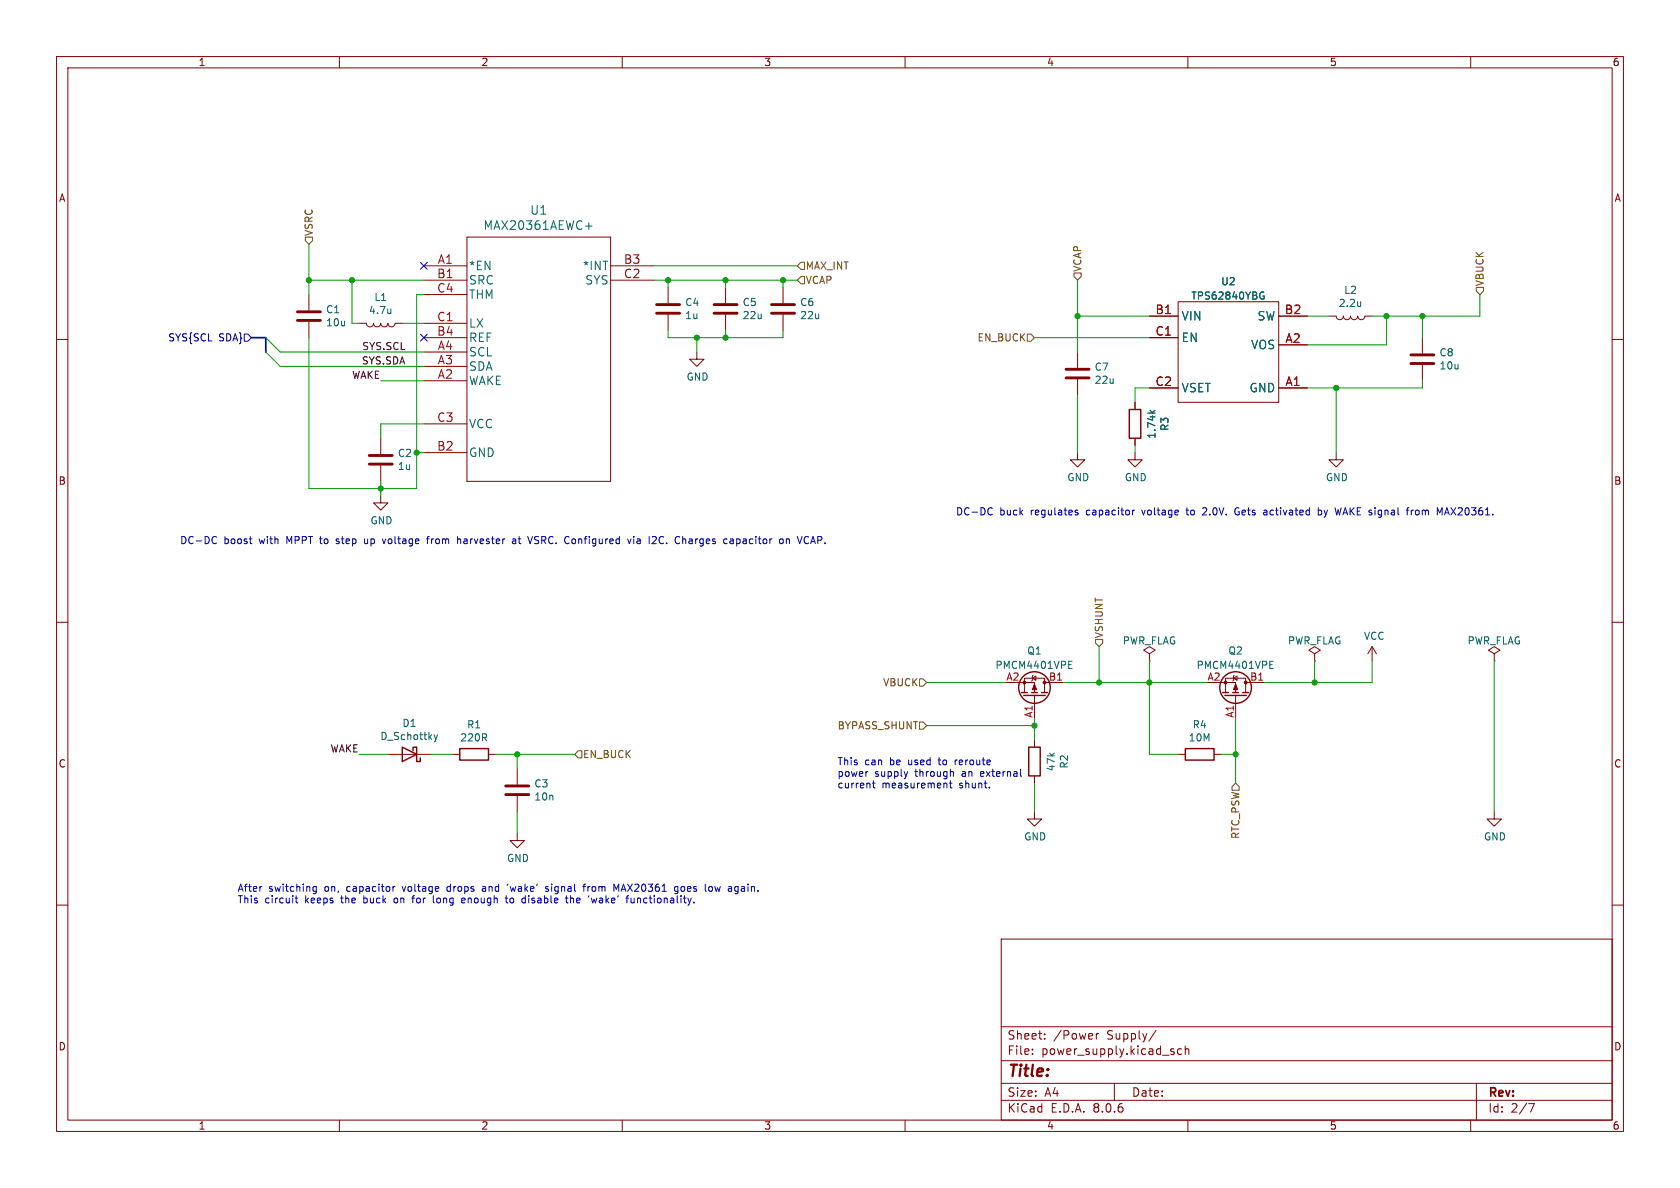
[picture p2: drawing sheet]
<svg xmlns="http://www.w3.org/2000/svg" width="297mm" height="210mm" viewBox="0 0 297 210" stroke-linecap="round" stroke-linejoin="round" font-family="sans-serif">
<g fill="none" stroke="#840000" stroke-width=".18">
<path d="M10 10h277v190h-277zM12 12h273v186h-273zM60 10v2M110 10v2M160 10v2M210 10v2M260 10v2M10 60h2M54.6 52.1v2.8M54.6 56.9v2.8M63.5 57.2h1.3a.64 .64 0 0 0 .6 .6 .64 .64 0 0 0 .6-.6 .64 .64 0 0 0 .7 .6 .64 .64 0 0 0 .6-.6 .64 .64 0 0 0 .6 .6 .64 .64 0 0 0 .7-.6 .64 .64 0 0 0 .6 .6 .64 .64 0 0 0 .6-.6h1.3M74.9 57.2h7.6"/>
<path d="M74.9 47h7.6M74.9 49.5h7.6M74.9 59.7h7.6M74.9 52.1h7.6M82.5 41.9h25.4v43.2h-25.4zM107.9 47h7.7M107.9 49.5h7.7M118.1 50.8v2.8M118.1 55.6v2.8M128.3 50.8v2.8M128.3 55.6v2.8M138.4 50.8v2.8"/>
<path d="M138.4 55.6v2.8M203.2 59.7h5.1M203.2 55.9h5.1M208.3 53.3h17.8v17.8h-17.8zM226.1 55.9h5M234.9 55.9h1.3a.64 .64 0 0 0 .7 .6 .64 .64 0 0 0 .6-.6 .64 .64 0 0 0 .6 .6 .64 .64 0 0 0 .7-.6 .64 .64 0 0 0 .6 .6 .64 .64 0 0 0 .6-.6 .64 .64 0 0 0 .7 .6 .64 .64 0 0 0 .6-.6h1.3M251.5 59.7v2.8M285 60h2M67.3 77.5v2.8M74.9 67.3h7.6M74.9 64.8h7.6M74.9 62.2h7.6"/>
<path d="M74.9 74.9h7.6M123.2 62.2v1.3h1.3l-1.3 1.3-1.3-1.3h1.3M190.5 62.2v2.8M190.5 67.1v2.8M200.7 71.1v1.3M200.7 77.5v1.2M203.2 68.6h5.1M226.1 68.6h5M226.1 61h5M251.5 64.5v2.8M67.3 87.6v1.3h1.3l-1.3 1.3-1.3-1.3h1.3M67.3 82.3v2.8"/>
<path d="M74.9 80h7.6M190.5 80v1.3h1.3l-1.3 1.3-1.3-1.3h1.3M200.7 80v1.3h1.2l-1.2 1.3-1.3-1.3h1.3M236.2 80v1.3h1.3l-1.3 1.3-1.3-1.3h1.3M10 110h2M182.5 119.9l.6-.4v.8zM182.6 119.4l-.1 .1v.8l-.1 .1M203.2 115.6l1-.7-1-.6-1 .6 1 .7v1.2M203.2 116.8h.1M218.1 119.9l.6-.4v.8zM218.2 119.4l-.1 .1v.8l-.2 .1M232.4 115.6l1-.7-1-.6-1 .6 1 .7v1.2"/>
<path d="M232.4 116.8h.1M242.6 114.3l-.8 1.3M242.6 114.3v2.5M242.6 114.3l.7 1.3M264.2 115.6l1-.7-1-.6-1.1 .6 1.1 .7v1.2M264.2 116.8h.1M285 110h2M68.6 133.4h7.6M80 133.4h1.3M86.4 133.4h1.2M91.4 135.9v2.8M180.3 120.7h2.6v1.7"/>
<path d="M181.1 122.4v-2.5h3.6v2.5M182.9 122.9v4.1M182.9 130.8v1.3M182.9 137.2v1.2M184.7 120.7h3.3M208.3 133.4h1.2M214.6 133.4h1.3M215.9 120.7h2.5v1.7M216.7 122.4v-2.5h3.5v2.5M218.4 122.9v4.1M220.2 120.7h3.3M10 160h2"/>
<path d="M91.4 147.3v1.3h1.3l-1.3 1.3-1.2-1.3h1.2M91.4 140.7v2.8M182.9 143.5v1.3h1.2l-1.2 1.3-1.3-1.3h1.3M264.2 143.5v1.3h1.2l-1.2 1.3-1.3-1.3h1.3M285 160h2M177 166h108v32h-108zM60 198v2M110 198v2M160 198v2M177 194.5h108M177 191.5h108M177 187.5h108"/>
<path d="M177 181.5h108M182.5 186.3v.1M182.5 185.5v.1M184.7 183.6v.1M184.7 182.8v.1M193.8 182.7v1M194.2 182.7l-.2 .1-.2 .2M197 191.5v3M204.4 182.1l-1.3 2M207.4 185.9l.2 .2-.2 .3M207.4 185.4l.1 .1M208.9 185.5l-.4-.1-.3 .3v.4l.1 .2h.6"/>
<path d="M209.5 185.5l.2-.1 .4 .1 .1 .9M209.5 184.9v1.5M210 198v2M260 198v2M261 191.5v6.5M270.2 195.1h1l-.6 1.5"/>
</g>
<g fill="none" stroke="#840000" stroke-width=".25">
<path d="M199.6 72.4h2.1v5.1h-2.1zM71.1 132.1l2.6 1.3-2.6 1.2zM73 132.7v-.6h.7v2.5h.6v-.6M81.3 132.3h5.1v2.1h-5.1zM180.6 122.4h1M181 122.9h3.8M181.9 132.1h2v5.1h-2zM182.4 122.4h1M184.1 122.4h1.1M209.5 132.3h5.1v2.1h-5.1zM216.2 122.4h1M216.5 122.9h3.8"/>
<path d="M217.9 122.4h1M219.7 122.4h1"/>
<circle cx="182.9" cy="121.5" r="2.79"/>
<circle cx="218.4" cy="121.5" r="2.79"/>
</g>
<g fill="none" stroke="#006464" stroke-width=".18">
<path d="M103.5 40h1.2M69.1 54.6v.8M69.1 55.3l-.1 .1M222.9 51.7h.5M223.2 52.3h.3v.5l-.3 .1-.3-.1M240.5 53.3v.9M240.5 54.1h.1M203.3 72.5l.5 .5M204.2 72.5l-.5 .4M188.9 117.5h.5M188.9 118.2h.6M188.9 116.9h.6"/>
<path d="M224.5 117.5h.4M224.5 118.2h.6M224.5 116.9h.6M76.7 129.9l.3 .8M77 130.7l-.3 .5M77.3 129.9l-.3 .8"/>
</g>
<g fill="#840000" stroke="#840000" stroke-width=".18">
<path d="M218.4 120.9l.4 1h-.7z"/>
<path d="M182.9 120.9l.4 1h-.8z"/>
<circle cx="216.7" cy="120.6" r=".25"/>
<circle cx="220.2" cy="120.6" r=".25"/>
<circle cx="181.1" cy="120.6" r=".25"/>
<circle cx="184.7" cy="120.6" r=".25"/>
</g>
<g fill="none" stroke="#840000" stroke-width=".51">
<path d="M52.6 56.6h4M52.6 55.1h4M116.1 55.4h4M116.1 53.8h4M126.2 55.4h4.1M126.2 53.8h4.1M136.4 55.4h4.1M136.4 53.8h4.1M188.5 66.8h4M188.5 65.3h4M249.4 64.3h4.1M249.4 62.7h4.1"/>
<path d="M65.3 82h4M65.3 80.5h4M89.4 138.9h4.1M89.4 140.5h4.1"/>
</g>
<path d="M54 41.9h1.2v.6l-.6 .7-.6-.7zM141.6 48.9h.6v1.3h-.6l-.6-.7zM141.6 46.4h.6v1.2h-.6l-.6-.6zM181.6 59.1h.6l.7 .6-.7 .6h-.6zM189.9 48.3h1.2v.6l-.6 .6-.6-.6zM261 50.8h1.3v.6l-.7 .7-.6-.7zM193.7 113h1.2v.7l-.6 .6-.6-.6zM101.6 133.4l.6-.7h.7v1.3h-.7zM162.6 120h.6l.6 .7-.6 .6h-.6zM162.6 127.6h.6l.6 .7-.6 .6h-.6zM218.4 138.4l.7 .7v.6h-1.3v-.6z" fill="none" stroke="#725600" stroke-width=".18"/>
<path d="M43.2 59.1h.6l.6 .6-.6 .6h-.6zM74.3 46.4l1.2 1.2M74.3 59.1l1.2 1.2M75.5 46.4l-1.2 1.2M75.5 59.1l-1.2 1.2" fill="none" stroke="#000084" stroke-width=".18"/>
<g fill="none" stroke="#0000c2" stroke-width=".18">
<path d="M37.9 94.8l.4 .2M38.3 96l-.4 .1M44.1 95.3h.5M44.4 96.1h.2M59.4 96l.1 .1M59.6 95.3l-.2 .1 .2 .3M64.4 95.3v.6l.4 .2M67.6 95.3l.3 .8 .3-.8M75.4 95.3h.5M75.9 94.8l-.3 .2v1.1M80.9 95.4l.2-.1h.3v.8M80.9 94.8v1.3"/>
<path d="M90.6 95.3h.5l.1 .8M91.2 95.6h-.4l-.2 .2 .2 .3 .4-.1M91.6 95.3h.5M94.5 96l.5 .1M94.7 94.8l-.2 .3 .2 .3M111 95.3l.3 .8 .3-.8M112 94.8v.2M112 95.3v.8M112.8 95.3h-.2M112.8 95.6l-.2 .2 .2 .3M116.8 94.9l-.3 .5 .3 .6M120.9 95.3l.3 .1v.7"/>
<path d="M129.2 95.3h.3l.1 .1v.7M129.6 96l-.4 .1M129.6 95.6h-.4M130.2 95.3v1.2M130.2 96l.2 .1M130.4 95.3h-.2M139 95.4l.2-.1h.3l.1 .8M139 95.3v.8M143.3 96.1l.4-1.3 .5 1.3M143.4 95.7h.6M175.1 89.8l.3 .1M175.4 90.9l-.3 .1"/>
<path d="M190.1 90.5l.4 .2 .1 .1-.2 .2h-.3M190.1 90.2h.4M200.2 90.2v.8M200.6 90.2l-.4 .2M209.6 90.2h.5M209.8 89.8l.1 1.2M213.1 89.8l-.5 .1M213.3 90.3l-.7 .7h.7M218.8 90.5h.3M218.9 89.8a.61 .61 0 0 0-.6 .6 .61 .61 0 0 0 .7 .6M223.6 90.2h.2l.2 .2v.6M224 91h-.4"/>
<path d="M224 90.5h-.4M233.1 90.2h.3l.3 .2-.2 .6h-.4M233.1 89.8v1.2M237.1 89.8l-.3 1.2M248.6 90.2h.5M249 89.8h.1M249.5 90.2v.8M249.9 90.2l-.4 .2M254.5 90.7l.4-.9v1.2M255.4 91l.4-1.2 .4 1.2M255.5 90.7h.6M153.3 136.4h.1"/>
<path d="M154.2 138.4h.5M154.4 138v1.1l.3 .2M160.5 136.4l-.3 .8M167.2 138.4l.2 .2v.7M167.8 138.4h.5M168 138v1.1l.3 .2M168.4 136.4l.2 .2v.6M168.9 134.4v.8M169.1 134.4l-.2 .2M46.2 156.7h.1M52.2 158.8h.5M52.4 158.3v1.1l.3 .2"/>
<path d="M55.9 156.8l-.3-.1-.3 .3 .1 .5h.5M55.9 156.7v1l-.1 .2M69.5 156.7v.9M69.8 158.8l-.2 .2 .2 .5M69.8 156.7l-.3 .3M72.8 158.8h.5M73 158.5v1.1M76.6 158.3v1.1l.2 .2M79.1 156.8l-.1 .2 .1 .5M81.6 159.2l.6-.1v-.3h-.4l-.2 .1 .1 .6h.5M85.7 156.7l-.4 .1M85.7 157.1h-.3l-.1 .2v.2l.4 .1"/>
<path d="M89.3 158.8h.5M89.5 158.3v1.1l.3 .2M89.8 156.3l-.1 .2M90.2 156.7l.3 .9M90.4 158.8l-.3 .2v.4l.3 .2M96.9 156.8l-.3-.1-.2 .2 .1 .2 .4 .1v.3h-.5M99.9 158.8h.5M100.1 158.3v1.1l.3 .2M100.9 158.9l.3-.1 .2 .1M100.9 158.3v1.3M103 156.7h.5M103.5 156.3l-.3 .2v1.1"/>
<path d="M103.9 156.7v.9M104.1 156.8l-.2 .2M105.5 158.8l-.2 .8-.3-.6-.2 .6M108.5 156.3l.5 .9 .4-.9v1.3M111.6 158.8v.7l.3 .1 .2-.1M112.1 158.8v.8M119.8 156.8l-.3-.1-.3 .3 .2 .5h.4M119.8 156.7v1.2M120.6 156.7l-.2 .3v.3l.2 .3M125.4 156.8l.3-.1 .2 .3v.4l-.2 .2-.3-.1M129.9 157.4l.2 .2 .4-.1M130.5 156.8l-.4-.1-.2 .1"/>
<path d="M130.5 157.7l-.3 .3-.3-.1"/>
</g>
<path d="M44.4 59.7h2.6v2.5" fill="none" stroke="#000084" stroke-width=".3"/>
<g fill="none" stroke="#009600" stroke-width=".18">
<path d="M47 59.7l2.5 2.5h25.4M54.6 43.2v8.9M54.6 49.5h20.3M62.2 49.5v7.7h1.3M71.1 57.2h3.8M74.9 52.1h-1.2v34.3h-19.1v-26.7M115.6 49.5h25.4M115.6 47h25.4M118.1 58.4v1.3h20.3v-1.3M118.1 49.5v1.3M123.2 59.7v2.5M128.3 49.5v1.3"/>
<path d="M128.3 58.4v1.3M138.4 49.5v1.3M182.9 59.7h20.3M190.5 49.5v12.7M190.5 55.9h12.7M231.1 55.9h3.8M245.1 55.9v5.1h-14M251.5 55.9v3.8M261.6 52.1v3.8h-19M47 62.2l2.5 2.6h25.4M67.3 67.3h7.6M74.9 74.9h-7.6v2.6"/>
<path d="M190.5 69.9v10.1M200.7 78.7v1.3M203.2 68.6h-2.5v2.5M236.2 68.6v11.4M251.5 67.3v1.3h-20.4M67.3 85.1v2.5M73.7 80h1.2M194.3 114.3v6.4M203.2 116.8v16.6h5.1M232.4 116.8v3.9M242.6 116.8v3.9h-19.1M264.2 116.8v26.7"/>
<path d="M63.5 133.4h5.1M76.2 133.4h3.8M87.6 133.4h14M91.4 133.4v2.5M163.8 120.7h14M163.8 128.3h19.1M182.9 127v3.8M182.9 138.4v5.1M188 120.7h25.4M215.9 133.4h2.5M218.4 127v11.4M91.4 143.5v3.8"/>
</g>
<g fill="#009600" stroke="#009600" stroke-width=".18">
<circle cx="236.2" cy="68.6" r=".46"/>
<circle cx="251.5" cy="55.9" r=".46"/>
<circle cx="190.5" cy="55.9" r=".46"/>
<circle cx="245.1" cy="55.9" r=".46"/>
<circle cx="62.2" cy="49.5" r=".46"/>
<circle cx="128.3" cy="49.5" r=".46"/>
<circle cx="138.4" cy="49.5" r=".46"/>
<circle cx="128.3" cy="59.7" r=".46"/>
<circle cx="123.2" cy="59.7" r=".46"/>
<circle cx="118.1" cy="49.5" r=".46"/>
<circle cx="54.6" cy="49.5" r=".46"/>
<circle cx="194.3" cy="120.7" r=".46"/>
<circle cx="218.4" cy="133.4" r=".46"/>
<circle cx="232.4" cy="120.7" r=".46"/>
<circle cx="203.2" cy="120.7" r=".46"/>
<circle cx="182.9" cy="128.3" r=".46"/>
<circle cx="67.3" cy="86.4" r=".46"/>
<circle cx="73.7" cy="80" r=".46"/>
<circle cx="91.4" cy="133.4" r=".46"/>
</g>
<text font-size="2.8" fill="#840000" x="178" y="190.9">Title:</text>
<g font-size="2.1" fill="#006464">
<text x="85.4" y="40.8">MAX20361AEWC+</text>
<text x="93.6" y="38.2">U1</text>
<text x="82.8" y="48">*EN</text>
<text x="103" y="48">*INT</text>
<text x="82.8" y="50.5">SRC</text>
<text x="82.8" y="53">THM</text>
<text x="103.4" y="50.5">SYS</text>
<text x="82.8" y="58.1">LX</text>
<text x="208.8" y="56.9">VIN</text>
<text x="222.3" y="56.9">SW</text>
<text x="82.8" y="65.7">SDA</text>
<text x="82.8" y="63.2">SCL</text>
<text x="82.8" y="60.7">REF</text>
<text x="208.8" y="60.7">EN</text>
<text x="221.1" y="61.9">VOS</text>
<text x="82.8" y="68.3">WAKE</text>
<text x="208.8" y="69.6">VSET</text>
<text x="220.8" y="69.6">GND</text>
<text x="82.8" y="75.9">VCC</text>
<text x="82.8" y="81">GND</text>
</g>
<g font-size="2.1" fill="#a90000">
<text x="77.3" y="46.7">A1</text>
<text x="110.2" y="46.7">B3</text>
<text x="77.2" y="49.3">B1</text>
<text x="77.2" y="51.8">C4</text>
<text x="110.2" y="49.3">C2</text>
<text x="77.2" y="59.4">B4</text>
<text x="77.2" y="56.9">C1</text>
<text x="204.2" y="55.6">B1</text>
<text x="204.2" y="59.4">C1</text>
<text x="227.1" y="55.6">B2</text>
<text x="77.3" y="64.5">A3</text>
<text x="77.3" y="62">A4</text>
<text x="227.2" y="60.7">A2</text>
<text x="77.3" y="67.1">A2</text>
<text x="204.2" y="68.3">C2</text>
<text x="227.2" y="68.3">A1</text>
<text x="77.2" y="74.7">C3</text>
<text x="77.2" y="79.8">B2</text>
</g>
<g font-size="2.1" fill="#840000">
<text x="178" y="184">Sheet:</text>
<text x="186.2" y="184">/Power</text>
<text x="195.7" y="184">Supply/</text>
<text x="178" y="186.7">File:</text>
<text x="184.1" y="186.7">power_supply.kicad_sch</text>
<text x="178" y="196.9">KiCad</text>
<text x="178" y="194.1">Size:</text>
<text x="184.7" y="194.1">A4</text>
<text x="185.7" y="196.9">E.D.A.</text>
<text x="193.3" y="196.9">8.0.6</text>
<text x="200" y="194.1">Date:</text>
<text x="263" y="194.3">Rev:</text>
<text x="263" y="196.9">Id:</text>
<text x="267.1" y="196.9">2/7</text>
</g>
<g font-size="1.8" fill="#840000">
<text x="35" y="11.9">1</text>
<text x="85" y="11.9">2</text>
<text x="135" y="11.9">3</text>
<text x="185" y="11.9">4</text>
<text x="235" y="11.9">5</text>
<text x="285" y="11.9">6</text>
<text x="10.3" y="35.9">A</text>
<text x="285.3" y="35.9">A</text>
<text x="10.3" y="85.9">B</text>
<text x="285.3" y="85.9">B</text>
<text x="10.3" y="135.9">C</text>
<text x="285.3" y="135.9">C</text>
<text x="10.3" y="185.9">D</text>
<text x="285.3" y="185.9">D</text>
<text x="35" y="199.9">1</text>
<text x="85" y="199.9">2</text>
<text x="135" y="199.9">3</text>
<text x="185" y="199.9">4</text>
<text x="235" y="199.9">5</text>
<text x="285" y="199.9">6</text>
</g>
<g font-size="1.8" fill="#725600">
<text x="55.5" y="41.8" transform="rotate(-90 55.5 41.8)">VSRC</text>
<text x="142.3" y="47.9">MAX_INT</text>
<text x="142.3" y="50.4">VCAP</text>
<text x="191.4" y="48.2" transform="rotate(-90 191.4 48.2)">VCAP</text>
<text x="262.5" y="50.7" transform="rotate(-90 262.5 50.7)">VBUCK</text>
<text x="172.7" y="60.6">EN_BUCK</text>
<text x="195.2" y="112.9" transform="rotate(-90 195.2 112.9)">VSHUNT</text>
<text x="156" y="121.5">VBUCK</text>
<text x="148" y="129.1">BYPASS_SHUNT</text>
<text x="103" y="134.2">EN_BUCK</text>
<text x="219.3" y="148.4" transform="rotate(-90 219.3 148.4)">RTC_PSW</text>
</g>
<g font-size="1.8" fill="#006464">
<text x="66.1" y="53.4">L1</text>
<text x="210.5" y="53.2">TPS62840YBG</text>
<text x="215.8" y="50.6">U2</text>
<text x="237.5" y="52.1">L2</text>
<text x="57.5" y="55.6">C1</text>
<text x="57.5" y="57.9">10u</text>
<text x="65.1" y="55.7">4.7u</text>
<text x="121" y="54.3">C4</text>
<text x="121" y="56.6">1u</text>
<text x="131.2" y="54.3">C5</text>
<text x="131.2" y="56.6">22u</text>
<text x="141.4" y="54.3">C6</text>
<text x="141.4" y="56.6">22u</text>
<text x="236.6" y="54.5">2.2u</text>
<text x="193.4" y="65.7">C7</text>
<text x="254.4" y="63.2">C8</text>
<text x="254.4" y="65.5">10u</text>
<text x="121.3" y="67.5">GND</text>
<text x="193.4" y="68">22u</text>
<text x="204.5" y="77.7" transform="rotate(-90 204.5 77.7)">1.74k</text>
<text x="206.8" y="76.3" transform="rotate(-90 206.8 76.3)">R3</text>
<text x="70.2" y="81">C2</text>
<text x="70.2" y="83.3">1u</text>
<text x="188.6" y="85.3">GND</text>
<text x="198.8" y="85.3">GND</text>
<text x="234.3" y="85.3">GND</text>
<text x="65.4" y="92.9">GND</text>
<text x="241" y="113.3">VCC</text>
<text x="175.9" y="118.4">PMCM4401VPE</text>
<text x="181.5" y="115.9">Q1</text>
<text x="198.4" y="114.1">PWR_FLAG</text>
<text x="211.4" y="118.4">PMCM4401VPE</text>
<text x="217.1" y="115.9">Q2</text>
<text x="227.6" y="114.1">PWR_FLAG</text>
<text x="259.3" y="114.1">PWR_FLAG</text>
<text x="67.1" y="131">D_Schottky</text>
<text x="71" y="128.7">D1</text>
<text x="81.3" y="131.3">220R</text>
<text x="82.5" y="129">R1</text>
<text x="210.1" y="131.3">10M</text>
<text x="210.7" y="129">R4</text>
<text x="186.7" y="136.4" transform="rotate(-90 186.7 136.4)">47k</text>
<text x="189" y="136" transform="rotate(-90 189 136)">R2</text>
<text x="94.4" y="139.4">C3</text>
<text x="94.4" y="141.7">10n</text>
<text x="181" y="148.8">GND</text>
<text x="262.2" y="148.8">GND</text>
<text x="89.5" y="152.6">GND</text>
</g>
<g font-size="1.8" fill="#000084">
<text x="29.6" y="60.6">SYS{SCL</text>
<text x="38.7" y="60.6">SDA}</text>
</g>
<g font-size="1.8" fill="#0f0f0f">
<text x="63.9" y="64.5">SYS.SDA</text>
<text x="63.9" y="62">SYS.SCL</text>
<text x="62.1" y="67">WAKE</text>
<text x="58.3" y="133.1">WAKE</text>
</g>
<g font-size="1.8" fill="#0000c2">
<text x="168.9" y="91.2">DC-DC</text>
<text x="176.7" y="91.2">buck</text>
<text x="182.3" y="91.2">regulates</text>
<text x="192.3" y="91.2">capacitor</text>
<text x="202.4" y="91.2">voltage</text>
<text x="210.4" y="91.2">to</text>
<text x="213.5" y="91.2">2.0V.</text>
<text x="219.4" y="91.2">Gets</text>
<text x="224.7" y="91.2">activated</text>
<text x="234.5" y="91.2">by</text>
<text x="237.8" y="91.2">WAKE signal</text>
<text x="250.8" y="91.2">from</text>
<text x="256.3" y="91.2">MAX20361.</text>
<text x="31.7" y="96.3">DC-DC</text>
<text x="39.6" y="96.3">boost</text>
<text x="45.9" y="96.3">with</text>
<text x="50.9" y="96.3">MPPT to</text>
<text x="60.1" y="96.3">step</text>
<text x="65.3" y="96.3">up</text>
<text x="68.7" y="96.3">voltage</text>
<text x="76.8" y="96.3">from</text>
<text x="82.3" y="96.3">harvester</text>
<text x="92.3" y="96.3">at</text>
<text x="95.3" y="96.3">VSRC. Configured</text>
<text x="113.3" y="96.3">via</text>
<text x="117.2" y="96.3">I2C.</text>
<text x="122.1" y="96.3">Charges</text>
<text x="130.9" y="96.3">capacitor</text>
<text x="140.9" y="96.3">on</text>
<text x="144.4" y="96.3">VCAP.</text>
<text x="148" y="135.4">This</text>
<text x="148" y="137.4">power</text>
<text x="152.9" y="135.4">can</text>
<text x="154.6" y="137.4">supply</text>
<text x="157.4" y="135.4">be</text>
<text x="160.8" y="135.4">used</text>
<text x="161.9" y="137.4">through</text>
<text x="166.4" y="135.4">to</text>
<text x="169.5" y="135.4">reroute</text>
<text x="170.3" y="137.4">an</text>
<text x="173.8" y="137.4">external</text>
<text x="148" y="139.5">current</text>
<text x="155.9" y="139.5">measurement</text>
<text x="169.7" y="139.5">shunt.</text>
<text x="41.9" y="157.7">After</text>
<text x="41.9" y="159.8">This</text>
<text x="46.8" y="159.8">circuit</text>
<text x="47.5" y="157.7">switching</text>
<text x="54" y="159.8">keeps</text>
<text x="57.5" y="157.7">on,</text>
<text x="60.6" y="159.8">the</text>
<text x="61.6" y="157.7">capacitor</text>
<text x="64.7" y="159.8">buck</text>
<text x="70.3" y="159.8">on</text>
<text x="71.6" y="157.7">voltage</text>
<text x="73.8" y="159.8">for</text>
<text x="77.6" y="159.8">long</text>
<text x="79.7" y="157.7">drops</text>
<text x="82.9" y="159.8">enough</text>
<text x="86.1" y="157.7">and</text>
<text x="90.7" y="157.7">'wake'</text>
<text x="90.9" y="159.8">to</text>
<text x="94" y="159.8">disable</text>
<text x="97.7" y="157.7">signal</text>
<text x="102" y="159.8">the</text>
<text x="104.6" y="157.7">from</text>
<text x="106.1" y="159.8">'wake'</text>
<text x="110.2" y="157.7">MAX20361</text>
<text x="113.1" y="159.8">functionality.</text>
<text x="121.1" y="157.7">goes</text>
<text x="126.7" y="157.7">low</text>
<text x="131" y="157.7">again.</text>
</g>
<g font-size="1.8" fill="#a90000">
<text x="177.8" y="120.4">A2</text>
<text x="185.3" y="120.4">B1</text>
<text x="213.4" y="120.4">A2</text>
<text x="220.9" y="120.4">B1</text>
<text x="182.6" y="127" transform="rotate(-90 182.6 127)">A1</text>
<text x="218.2" y="127" transform="rotate(-90 218.2 127)">A1</text>
</g>
</svg>
